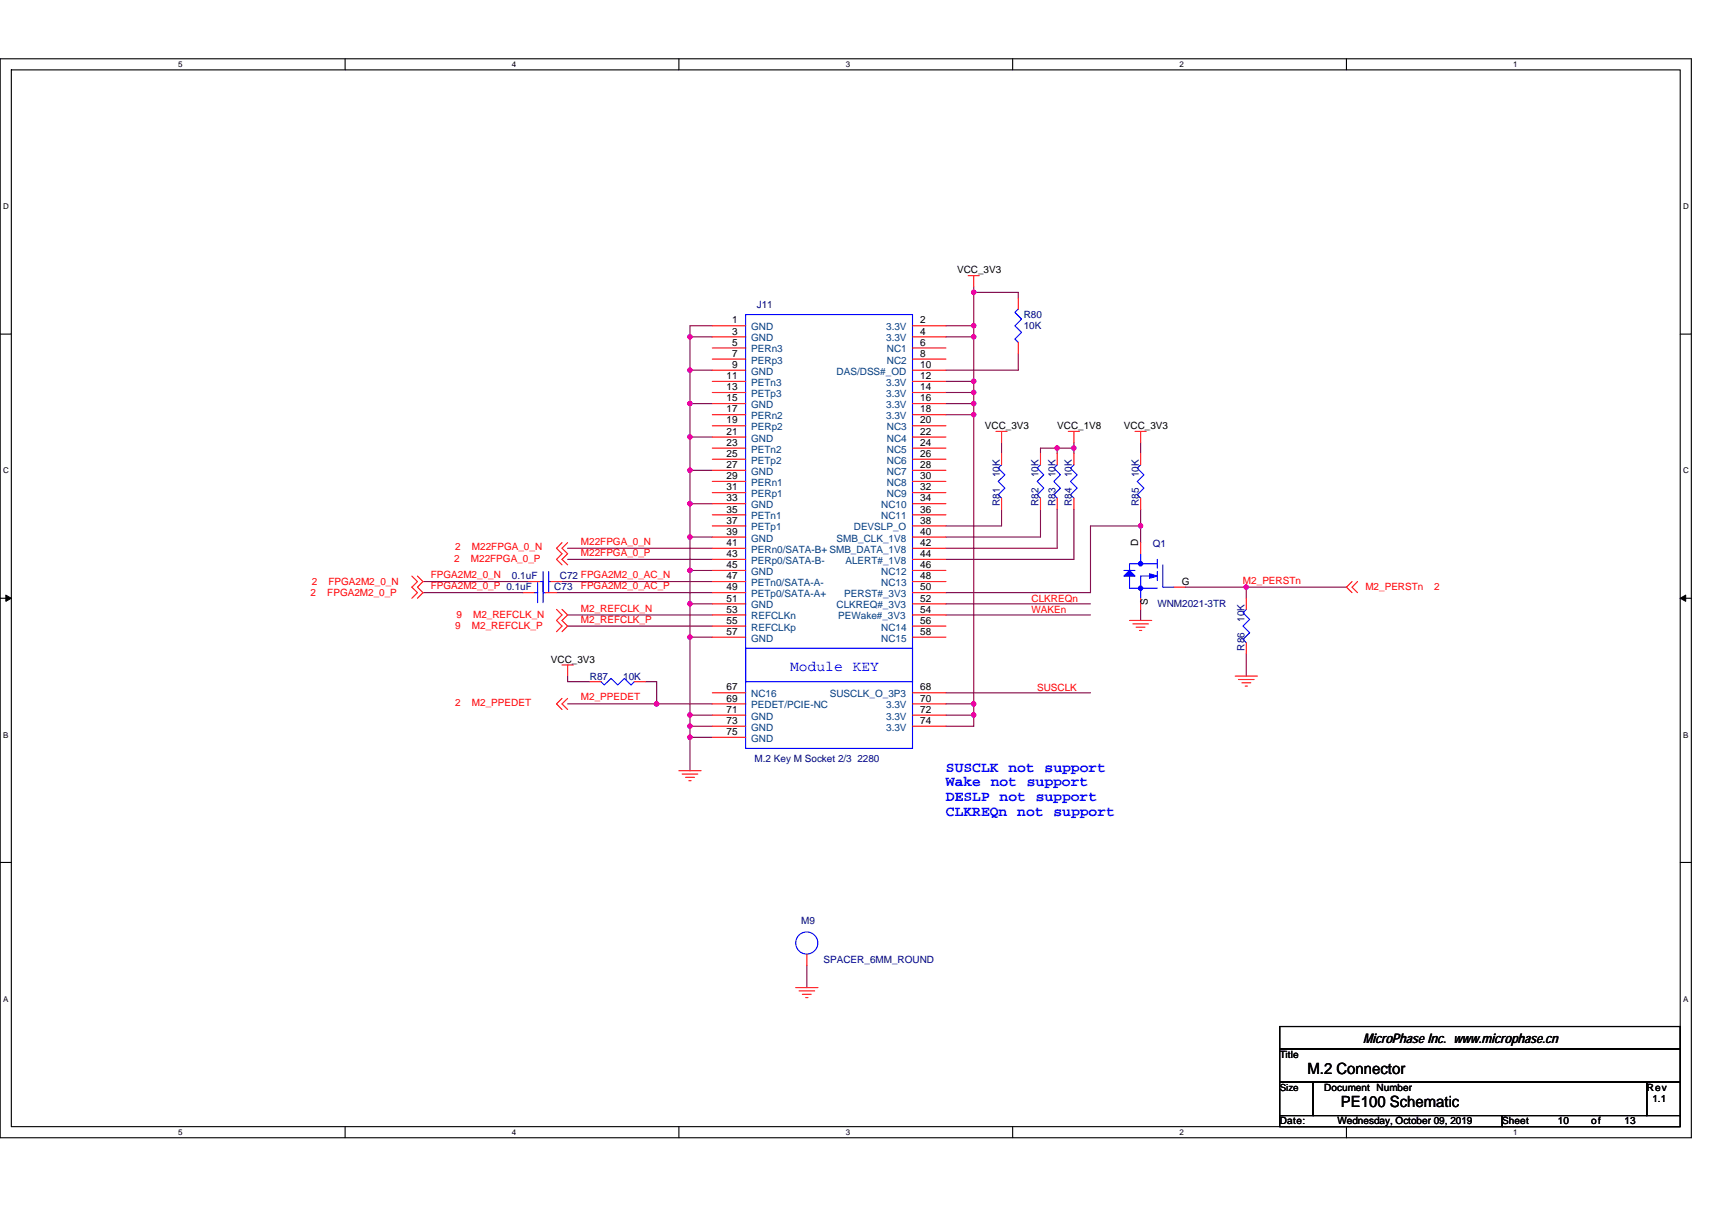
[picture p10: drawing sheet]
<svg xmlns="http://www.w3.org/2000/svg" width="297mm" height="210mm" viewBox="0 0 297 210" stroke-linecap="round" stroke-linejoin="round" font-family="sans-serif">
<path d="M0 10.2h293.5v187.2h-293.5zM2 12.1h289.5v183.4h-289.5z" fill="none" stroke="#000" stroke-width=".19"/>
<g fill="#fff">
<path d="M30.9 10.4h.8v1.6h-.8z"/>
<path d="M30.9 195.7h.8v1.6h-.8z"/>
</g>
<path d="M59.9 10.2v1.9M59.9 195.5v1.9" fill="none" stroke="#000" stroke-width=".19"/>
<g fill="#fff">
<path d="M88.8 10.4h.8v1.6h-.8z"/>
<path d="M88.8 195.7h.8v1.6h-.8z"/>
</g>
<path d="M117.8 10.2v1.9M117.8 195.5v1.9" fill="none" stroke="#000" stroke-width=".19"/>
<g fill="#fff">
<path d="M146.7 10.4h.8v1.6h-.8z"/>
<path d="M146.7 195.7h.8v1.6h-.8z"/>
</g>
<path d="M175.7 10.2v1.9M175.7 195.5v1.9" fill="none" stroke="#000" stroke-width=".19"/>
<g fill="#fff">
<path d="M204.7 10.4h.7v1.6h-.7z"/>
<path d="M204.7 195.7h.7v1.6h-.7z"/>
</g>
<path d="M233.6 10.2v1.9M233.6 195.5v1.9" fill="none" stroke="#000" stroke-width=".19"/>
<g fill="#fff">
<path d="M262.6 10.4h.7v1.6h-.7z"/>
<path d="M262.6 195.7h.7v1.6h-.7z"/>
<path d="M.5 35.1h1v1.5h-1z"/>
<path d="M292 35.1h1v1.5h-1z"/>
<path d="M.5 80.9h1v1.5h-1z"/>
<path d="M292 80.9h1v1.5h-1z"/>
</g>
<path d="M0 58h2M291.5 58h2" fill="none" stroke="#000" stroke-width=".19"/>
<g fill="#fff">
<path d="M.5 126.7h.9v1.6h-.9z"/>
<path d="M292 126.7h.9v1.6h-.9z"/>
</g>
<path d="M0 103.8h2M291.5 103.8h2" fill="none" stroke="#000" stroke-width=".19"/>
<path d="M1 103.3l1 .5-1 .6zM291.5 103.8l1-.5v1.1z" fill="#000" stroke="#000" stroke-width=".17"/>
<g fill="#fff">
<path d="M.5 172.6h.9v1.5h-.9z"/>
<path d="M292 172.6h.9v1.5h-.9z"/>
</g>
<path d="M0 149.7h2M291.5 149.7h2M222 178.1h69.5v3.9h-69.5zM222 182h69.5v5.8h-69.5zM222 187.8h5.8v5.8h-5.8zM222 193.6h38.6v1.9h-38.6zM227.8 187.8h57.9v5.8h-57.9zM260.6 193.6h30.9v1.9h-30.9zM285.7 187.8h5.8v5.8h-5.8z" fill="none" stroke="#000" stroke-width=".19"/>
<g fill="none" stroke="#800040" stroke-width=".19">
<path d="M119.7 58.5v5.7M119.7 58.5h3.9M123.6 56.5h-3.9v2M164.1 56.5h4.8M164.1 58.5h4.8M168.9 50.7h7.8v1M168.9 49.8v.9M168.9 56.5v2M168.9 58.5v7.7M168.9 50.7v5.8M119.7 64.2v5.8M119.7 64.2h3.9"/>
<path d="M119.7 70h3.9M119.7 70v5.8M119.7 75.8h3.9M119.7 75.8v5.8h3.9M164.1 68.1h4.8M164.1 66.2h4.8M164.1 72h4.8M164.1 70h4.8M168.9 66.2v1.9M168.9 68.1v1.9M168.9 70v2M168.9 72v50.2"/>
<path d="M173.8 76.8v1.9M176.7 61.4v2.8h-12.6M183.4 77.8h2.9v.9M183.4 77.8h-2.9v.9M183.4 77.8v.9M186.3 76.8v1M197.9 76.8v1.9M98.5 97.1h25.1M98.5 95.1h25.1M119.7 93.2v5.8M119.7 87.4h3.9M119.7 87.4v5.8h3.9"/>
<path d="M119.7 99h3.9M119.7 99v5.8h3.9M119.7 81.6v5.8M173.8 88.4v2.9h-9.7M180.5 88.4v4.8h-16.4M183.4 88.4v6.7h-19.3M186.3 88.4v8.7h-22.2M197.9 91.3h-8.7v11.5h-25.1M197.9 88.4v2.9M197.9 91.3v2.9M73.4 102.8h17.4M73.4 100.9h18.3"/>
<path d="M96.6 102.8h27M97.5 100.9h26.1M98.5 117.3v1h3.8M98.5 108.6h25.1M98.5 106.7h25.1M112 118.3h1.9v3.9h9.7M119.7 104.8v5.8M119.7 110.6v13.5M119.7 110.6h3.9M164.1 104.8h25.1M164.1 106.7h25.1M197.9 105.7v2"/>
<path d="M205.6 101.9h10.6M216.2 113.5v3.8M216.2 101.9v1.9M216.2 101.9h17.4M98.5 122.2h15.4M119.7 128v5.8M119.7 124.1v1.9M119.7 126v2M119.7 128h3.9M119.7 124.1h3.9M119.7 126h3.9M164.1 122.2h4.8"/>
<path d="M164.1 120.2h25.1M164.1 124.1h4.8M168.9 124.1v1.9h-4.8M168.9 122.2v1.9M140 167.5v3.9"/>
</g>
<g fill="#f0f" stroke="#f0f" stroke-width=".19">
<circle cx="197.9" cy="91.3" r=".38"/>
<circle cx="119.7" cy="127.9" r=".38"/>
<circle cx="119.7" cy="64.2" r=".38"/>
<circle cx="119.7" cy="58.4" r=".38"/>
<circle cx="119.7" cy="70" r=".38"/>
<circle cx="119.7" cy="75.8" r=".38"/>
<circle cx="119.7" cy="87.4" r=".38"/>
<circle cx="119.7" cy="81.6" r=".38"/>
<circle cx="119.7" cy="99" r=".38"/>
<circle cx="119.7" cy="93.2" r=".38"/>
<circle cx="119.7" cy="110.6" r=".38"/>
<circle cx="119.7" cy="104.8" r=".38"/>
<circle cx="119.7" cy="126" r=".38"/>
<circle cx="119.7" cy="124.1" r=".38"/>
<circle cx="168.9" cy="68.1" r=".38"/>
<circle cx="168.9" cy="124.1" r=".38"/>
<circle cx="168.9" cy="70" r=".38"/>
<circle cx="168.9" cy="122.2" r=".38"/>
<circle cx="168.9" cy="72" r=".38"/>
<circle cx="168.9" cy="66.2" r=".38"/>
<circle cx="168.9" cy="58.4" r=".38"/>
<circle cx="168.9" cy="50.7" r=".38"/>
<circle cx="168.9" cy="56.5" r=".38"/>
<circle cx="113.9" cy="122.2" r=".38"/>
<circle cx="186.3" cy="77.8" r=".38"/>
<circle cx="183.4" cy="77.8" r=".38"/>
<circle cx="216.2" cy="101.9" r=".38"/>
</g>
<g fill="none" stroke="#f00" stroke-width=".19">
<path d="M123.6 56.5h5.8M123.6 58.5h5.8M158.3 56.5h5.8M158.3 58.5h5.8M168 47.8h1.9M168.9 47.8v2M176.7 59.4v2M176.7 51.7v1.9M123.6 60.4h5.8M123.6 62.3h5.8M123.6 64.2h5.8M123.6 66.2h5.8"/>
<path d="M123.6 68.1h5.8M123.6 70h5.8M123.6 72h5.8M123.6 73.9h5.8M123.6 75.8h5.8M123.6 77.8h5.8M123.6 79.7h5.8M158.3 60.4h5.8M158.3 62.3h5.8M158.3 64.2h5.8M158.3 66.2h5.8M158.3 68.1h5.8"/>
<path d="M158.3 70h5.8M158.3 72h5.8M158.3 73.9h5.8M158.3 75.8h5.8M158.3 77.8h5.8M158.3 79.7h5.8M172.8 74.9h1.9M173.8 74.9v1.9M173.8 78.7v2M180.5 78.7v2M183.4 78.7v2M185.4 74.9h1.9"/>
<path d="M186.3 74.9v1.9M186.3 78.7v2M196.9 74.9h2M197.9 74.9v1.9M197.9 78.7v2M71.5 100l.9 .9-.9 1 .9 .9-.9 1M72.4 100l1 .9-1 1 1 .9-1 1M97.5 94.2l-.9 .9 .9 1-.9 1 .9 .9M98.5 94.2l-1 .9 1 1-1 1 1 .9M123.6 81.6h5.8M123.6 83.5h5.8M123.6 85.5h5.8"/>
<path d="M123.6 87.4h5.8M123.6 89.3h5.8M123.6 91.3h5.8M123.6 93.2h5.8M123.6 95.1h5.8M123.6 97.1h5.8M123.6 99h5.8M158.3 81.6h5.8M158.3 83.5h5.8M158.3 85.5h5.8M158.3 87.4h5.8M158.3 89.3h5.8"/>
<path d="M158.3 91.3h5.8M158.3 93.2h5.8M158.3 95.1h5.8M158.3 97.1h5.8M158.3 99h5.8M173.8 86.4v2M180.5 86.4v2M183.4 86.4v2M186.3 86.4v2M197.9 94.2v1.9M197.9 86.4v2M90.8 102.8h1.9"/>
<path d="M91.7 100.9h2M94.6 102.8h2M95.6 100.9h1.9M96.6 105.7l.9 1-.9 1 .9 .9-.9 1M97.5 115.4h2M97.5 105.7l1 1-1 1 1 .9-1 1M98.5 115.4v1.9M102.3 118.3h2M110.1 118.3h1.9M123.6 100.9h5.8M123.6 102.8h5.8M123.6 104.8h5.8"/>
<path d="M123.6 106.7h5.8M123.6 108.6h5.8M123.6 110.6h5.8M158.3 100.9h5.8M158.3 102.8h5.8M158.3 104.8h5.8M158.3 106.7h5.8M158.3 108.6h5.8M158.3 110.6h5.8M196 107.7h3.8M196.6 108.3h2.7M197.1 108.8h1.6"/>
<path d="M197.7 109.4h.4M197.9 103.8v1.9M203.7 101.9h1.9M214.3 117.3h3.9M214.9 117.9h2.7M215.5 118.5h1.5M216 119.1h.4M216.2 111.5v2M216.2 103.8v1.9M234.6 100.9l-1 1 1 .9M235.5 100.9l-.9 1 .9 .9M97.5 121.2l-.9 1 .9 .9"/>
<path d="M98.5 121.2l-1 1 1 .9M117.8 133.8h3.8M118.4 134.3h2.7M119 134.9h1.5M119.5 135.5h.4M123.6 120.2h5.8M123.6 122.2h5.8M123.6 124.1h5.8M123.6 126h5.8M123.6 128h5.8M158.3 120.2h5.8M158.3 122.2h5.8"/>
<path d="M158.3 124.1h5.8M158.3 126h5.8M138.1 171.4h3.8M138.6 172h2.7M139.2 172.6h1.6M139.8 173.1h.4M140 165.6v1.9"/>
</g>
<g fill="none" stroke="#00f" stroke-width=".19">
<path d="M129.4 54.6h28.9v75.3h-28.9zM176.7 53.6l-.6 .6 1.1 1.2-1.1 1.1 1.1 1.2-1.1 1.1 .6 .6M94.2 99.2v3.5M95.2 99.2v3.5M173.8 80.7l-.6 .5 1.1 1.2-1.1 1.1 1.1 1.2-1.1 1.2 .6 .5M180.5 80.7l-.5 .5 1.1 1.2-1.1 1.1 1.1 1.2-1.1 1.2 .5 .5M183.4 80.7l-.6 .5 1.2 1.2-1.2 1.1 1.2 1.2-1.2 1.2 .6 .5M186.3 80.7l-.6 .5 1.2 1.2-1.2 1.1 1.2 1.2-1.2 1.2 .6 .5M195 99h1.9M196 100v2.1h4.8M197.9 96.1v1.7M197.9 80.7l-.6 .5 1.2 1.2-1.2 1.1 1.2 1.2-1.2 1.2 .6 .5"/>
<path d="M199.8 100h-1.9v3.8M200.8 99.2v1.5M200.8 97.1v1.5M200.8 97.8h-4.8v1.2M201.8 98v3.9h1.9M92.7 102.8h.6M93.3 101.1v3.5M93.7 100.9h.5M94.2 102.8h.4M94.2 101.1v3.5M95.2 100.9h.4M104.3 118.3l.6 .6 1.1-1.2 1.2 1.2 1.1-1.2 1.2 1.2 .6-.6"/>
<path d="M129.4 112.5h28.9v5.8h-28.9zM216.2 105.7l-.5 .6 1.1 1.2-1.1 1.1 1.1 1.2-1.1 1.2 .5 .5"/>
<circle cx="140" cy="163.6" r="1.92"/>
</g>
<g fill="#00f" stroke="#00f" stroke-width=".19">
<path d="M199.5 99.6l1.3 .4-1.3 .4z" fill-rule="evenodd"/>
<path d="M195 100l1-1 .9 1z" fill-rule="evenodd"/>
<circle cx="197.9" cy="102.1" r=".38"/>
<circle cx="197.9" cy="97.8" r=".38"/>
</g>
<g font-size="2.7">
<text x="226.9" y="186.3">M.2 Connector</text>
<text x="232.6" y="192.1">PE100 Schematic</text>
</g>
<g font-size="2.5" fill="#00f">
<text x="137.1" y="116.5">Module KEY</text>
<text x="164.1" y="133.9">SUSCLK not support</text>
<text x="164.1" y="136.5">Wake not support</text>
<text x="164.1" y="139">DESLP not support</text>
<text x="164.1" y="141.6">CLKREQn not support</text>
</g>
<text font-size="2.3" x="236.5" y="181.1">MicroPhase Inc. www.microphase.cn</text>
<g font-size="1.7">
<text x="166" y="47.5">VCC_3V3</text>
<text x="127" y="56.1">1</text>
<text x="127" y="58.1">3</text>
<text x="127" y="60">5</text>
<text x="159.7" y="60">6</text>
<text x="159.7" y="56.1">2</text>
<text x="159.7" y="58.1">4</text>
<text x="126.1" y="65.8">11</text>
<text x="127" y="61.9">7</text>
<text x="127" y="63.8">9</text>
<text x="159.7" y="63.8">10</text>
<text x="159.7" y="61.9">8</text>
<text x="159.7" y="65.8">12</text>
<text x="126.1" y="67.7">13</text>
<text x="126.1" y="69.6">15</text>
<text x="126.1" y="71.6">17</text>
<text x="159.7" y="67.7">14</text>
<text x="159.7" y="69.6">16</text>
<text x="159.7" y="71.6">18</text>
<text x="126.1" y="73.5">19</text>
<text x="126.1" y="75.4">21</text>
<text x="126.1" y="77.4">23</text>
<text x="159.7" y="73.5">20</text>
<text x="159.7" y="75.4">22</text>
<text x="159.7" y="77.4">24</text>
<text x="170.9" y="74.5">VCC_3V3</text>
<text x="183.4" y="74.5">VCC_1V8</text>
<text x="195" y="74.5">VCC_3V3</text>
<text x="126.1" y="79.3">25</text>
<text x="126.1" y="81.2">27</text>
<text x="126.1" y="83.1">29</text>
<text x="159.7" y="79.3">26</text>
<text x="159.7" y="81.2">28</text>
<text x="159.7" y="83.1">30</text>
<text x="126.1" y="85.1">31</text>
<text x="126.1" y="87">33</text>
<text x="126.1" y="88.9">35</text>
<text x="159.7" y="87">34</text>
<text x="159.7" y="88.9">36</text>
<text x="159.7" y="85.1">32</text>
<text x="126.1" y="90.9">37</text>
<text x="126.1" y="92.8">39</text>
<text x="126.1" y="94.7">41</text>
<text x="159.7" y="94.7">42</text>
<text x="159.7" y="90.9">38</text>
<text x="159.7" y="92.8">40</text>
<text x="197.5" y="94.7" transform="rotate(-90 197.5 94.7)">D</text>
<text x="126.1" y="96.7">43</text>
<text x="126.1" y="98.6">45</text>
<text x="126.1" y="100.5">47</text>
<text x="159.7" y="98.6">46</text>
<text x="159.7" y="100.5">48</text>
<text x="159.7" y="96.7">44</text>
<text x="205" y="101.5">G</text>
<text x="126.1" y="102.4">49</text>
<text x="126.1" y="104.4">51</text>
<text x="126.1" y="106.3">53</text>
<text x="159.7" y="102.4">50</text>
<text x="159.7" y="106.3">54</text>
<text x="159.7" y="104.4">52</text>
<text x="199.1" y="105" transform="rotate(-90 199.1 105)">S</text>
<text x="126.1" y="108.2">55</text>
<text x="126.1" y="110.2">57</text>
<text x="159.7" y="108.2">56</text>
<text x="159.7" y="110.2">58</text>
<text x="95.6" y="115">VCC_3V3</text>
<text x="126.1" y="119.8">67</text>
<text x="159.7" y="119.8">68</text>
<text x="126.1" y="121.8">69</text>
<text x="126.1" y="123.7">71</text>
<text x="126.1" y="125.6">73</text>
<text x="159.7" y="121.8">70</text>
<text x="159.7" y="123.7">72</text>
<text x="159.7" y="125.6">74</text>
<text x="126.1" y="127.6">75</text>
<text x="222" y="183.6">Title</text>
<text x="222" y="189.3">Size</text>
<text x="229.8" y="189.3">Document Number</text>
<text x="285.7" y="189.3">Rev</text>
<text x="286.7" y="191.3">1.1</text>
<text x="222" y="195.1">Date:</text>
<text x="232.1" y="195.1">Wednesday, October 09, 2019</text>
<text x="260.6" y="195.1">Sheet</text>
<text x="270.3" y="195.1">10</text>
<text x="276.1" y="195.1">of</text>
<text x="281.9" y="195.1">13</text>
</g>
<g font-size="1.7" fill="#000080">
<text x="131.3" y="53.4">J11</text>
<text x="177.6" y="55.2">R80</text>
<text x="177.6" y="57.1">10K</text>
<text x="173.5" y="82.8" transform="rotate(-90 173.5 82.8)">10K</text>
<text x="180.2" y="82.8" transform="rotate(-90 180.2 82.8)">10K</text>
<text x="183.1" y="82.8" transform="rotate(-90 183.1 82.8)">10K</text>
<text x="186" y="82.8" transform="rotate(-90 186 82.8)">10K</text>
<text x="197.6" y="82.8" transform="rotate(-90 197.6 82.8)">10K</text>
<text x="173.5" y="87.8" transform="rotate(-90 173.5 87.8)">R81</text>
<text x="180.2" y="87.8" transform="rotate(-90 180.2 87.8)">R82</text>
<text x="183.1" y="87.8" transform="rotate(-90 183.1 87.8)">R83</text>
<text x="186" y="87.8" transform="rotate(-90 186 87.8)">R84</text>
<text x="197.6" y="87.8" transform="rotate(-90 197.6 87.8)">R85</text>
<text x="200" y="95">Q1</text>
<text x="88.8" y="100.5">0.1uF</text>
<text x="97.1" y="100.5">C72 FPGA2M2_0_AC_N</text>
<text x="96.2" y="102.5">C73</text>
<text x="200.8" y="105.4">WNM2021-3TR</text>
<text x="215.9" y="107.9" transform="rotate(-90 215.9 107.9)">10K</text>
<text x="215.9" y="112.9" transform="rotate(-90 215.9 112.9)">R86</text>
<text x="102.3" y="117.9">R87</text>
<text x="108.1" y="117.9">10K</text>
<text x="130.9" y="132.2">M.2 Key M Socket 2/3 2280</text>
<text x="139" y="160.4">M9</text>
<text x="142.9" y="167.1">SPACER_6MM_ROUND</text>
</g>
<g font-size="1.7" fill="#004080">
<text x="130.3" y="57.3">GND</text>
<text x="130.3" y="59.2">GND</text>
<text x="153.8" y="57.3">3.3V</text>
<text x="153.8" y="59.2">3.3V</text>
<text x="130.3" y="61.2">PERn3</text>
<text x="130.3" y="63.1">PERp3</text>
<text x="130.3" y="65">GND</text>
<text x="145.2" y="65">DAS/DSS#_OD</text>
<text x="153.9" y="61.2">NC1</text>
<text x="153.9" y="63.1">NC2</text>
<text x="130.3" y="67">PETn3</text>
<text x="130.3" y="68.9">PETp3</text>
<text x="130.3" y="70.8">GND</text>
<text x="153.8" y="67">3.3V</text>
<text x="153.8" y="68.9">3.3V</text>
<text x="153.8" y="70.8">3.3V</text>
<text x="130.3" y="72.7">PERn2</text>
<text x="130.3" y="74.7">PERp2</text>
<text x="130.3" y="76.6">GND</text>
<text x="153.8" y="72.7">3.3V</text>
<text x="153.9" y="74.7">NC3</text>
<text x="153.9" y="76.6">NC4</text>
<text x="130.3" y="78.5">PETn2</text>
<text x="130.3" y="80.5">PETp2</text>
<text x="130.3" y="82.4">GND</text>
<text x="153.9" y="78.5">NC5</text>
<text x="153.9" y="80.5">NC6</text>
<text x="153.9" y="82.4">NC7</text>
<text x="130.3" y="84.3">PERn1</text>
<text x="130.3" y="86.3">PERp1</text>
<text x="130.3" y="88.2">GND</text>
<text x="152.9" y="88.2">NC10</text>
<text x="153.9" y="84.3">NC8</text>
<text x="153.9" y="86.3">NC9</text>
<text x="130.3" y="90.1">PETn1</text>
<text x="130.3" y="92.1">PETp1</text>
<text x="130.3" y="94">GND</text>
<text x="130.3" y="95.9">PERn0/SATA-B+ SMB_DATA_1V8</text>
<text x="145.2" y="94">SMB_CLK_1V8</text>
<text x="148.1" y="92.1">DEVSLP_O</text>
<text x="152.9" y="90.1">NC11</text>
<text x="130.3" y="97.9">PERp0/SATA-B-</text>
<text x="130.3" y="99.8">GND</text>
<text x="130.3" y="101.7">PETn0/SATA-A-</text>
<text x="146.7" y="97.9">ALERT#_1V8</text>
<text x="152.9" y="99.8">NC12</text>
<text x="152.9" y="101.7">NC13</text>
<text x="130.3" y="103.6">PETp0/SATA-A+</text>
<text x="130.3" y="105.6">GND</text>
<text x="130.3" y="107.5">REFCLKn</text>
<text x="145.1" y="105.6">CLKREQ#_3V3</text>
<text x="145.4" y="107.5">PEWake#_3V3</text>
<text x="146.5" y="103.6">PERST#_3V3</text>
<text x="130.3" y="109.4">REFCLKp</text>
<text x="130.3" y="111.4">GND</text>
<text x="152.9" y="109.4">NC14</text>
<text x="152.9" y="111.4">NC15</text>
<text x="130.3" y="121">NC16</text>
<text x="130.3" y="122.9">PEDET/PCIE-NC</text>
<text x="130.3" y="124.9">GND</text>
<text x="144" y="121">SUSCLK_O_3P3</text>
<text x="153.8" y="122.9">3.3V</text>
<text x="153.8" y="124.9">3.3V</text>
<text x="130.3" y="126.8">GND</text>
<text x="130.3" y="128.7">GND</text>
<text x="153.8" y="126.8">3.3V</text>
</g>
<g font-size="1.7" fill="#f00">
<text x="79" y="95.5">2</text>
<text x="81.9" y="95.5">M22FPGA_0_N</text>
<text x="100.8" y="94.6">M22FPGA_0_N</text>
<text x="54.1" y="101.5">2</text>
<text x="57" y="101.5">FPGA2M2_0_N</text>
<text x="74.7" y="100.3">FPGA2M2_0_N</text>
<text x="78.8" y="97.5">2</text>
<text x="81.7" y="97.5">M22FPGA_0_P</text>
<text x="100.8" y="96.5">M22FPGA_0_P</text>
<text x="215.7" y="101.3">M2_PERSTn</text>
<text x="53.9" y="103.4">2</text>
<text x="56.8" y="103.4">FPGA2M2_0_P</text>
<text x="74.7" y="102.3">FPGA2M2_0_P 0.1uF</text>
<text x="79.2" y="107.3">9</text>
<text x="82.1" y="107.3">M2_REFCLK_N</text>
<text x="100.8" y="106.1">M2_REFCLK_N</text>
<text x="100.8" y="102.3">FPGA2M2_0_AC_P</text>
<text x="179" y="104.4">CLKREQn</text>
<text x="179" y="106.3">WAKEn</text>
<text x="236.9" y="102.5">M2_PERSTn</text>
<text x="248.9" y="102.5">2</text>
<text x="79" y="109.2">9</text>
<text x="81.9" y="109.2">M2_REFCLK_P</text>
<text x="100.8" y="108.1">M2_REFCLK_P</text>
<text x="179.9" y="119.8">SUSCLK</text>
<text x="79" y="122.6">2</text>
<text x="81.9" y="122.6">M2_PPEDET</text>
<text x="100.8" y="121.6">M2_PPEDET</text>
</g>
<g font-size="1.4">
<text x="30.9" y="11.7">5</text>
<text x="88.8" y="11.7">4</text>
<text x="146.7" y="11.7">3</text>
<text x="204.7" y="11.7">2</text>
<text x="262.6" y="11.7">1</text>
<text x=".5" y="36.3">D</text>
<text x="292" y="36.3">D</text>
<text x=".5" y="82.1">C</text>
<text x="292" y="82.1">C</text>
<text x=".5" y="128">B</text>
<text x="292" y="128">B</text>
<text x=".5" y="173.8">A</text>
<text x="292" y="173.8">A</text>
<text x="30.9" y="197">5</text>
<text x="88.8" y="197">4</text>
<text x="146.7" y="197">3</text>
<text x="204.7" y="197">2</text>
<text x="262.6" y="197">1</text>
</g>
</svg>
